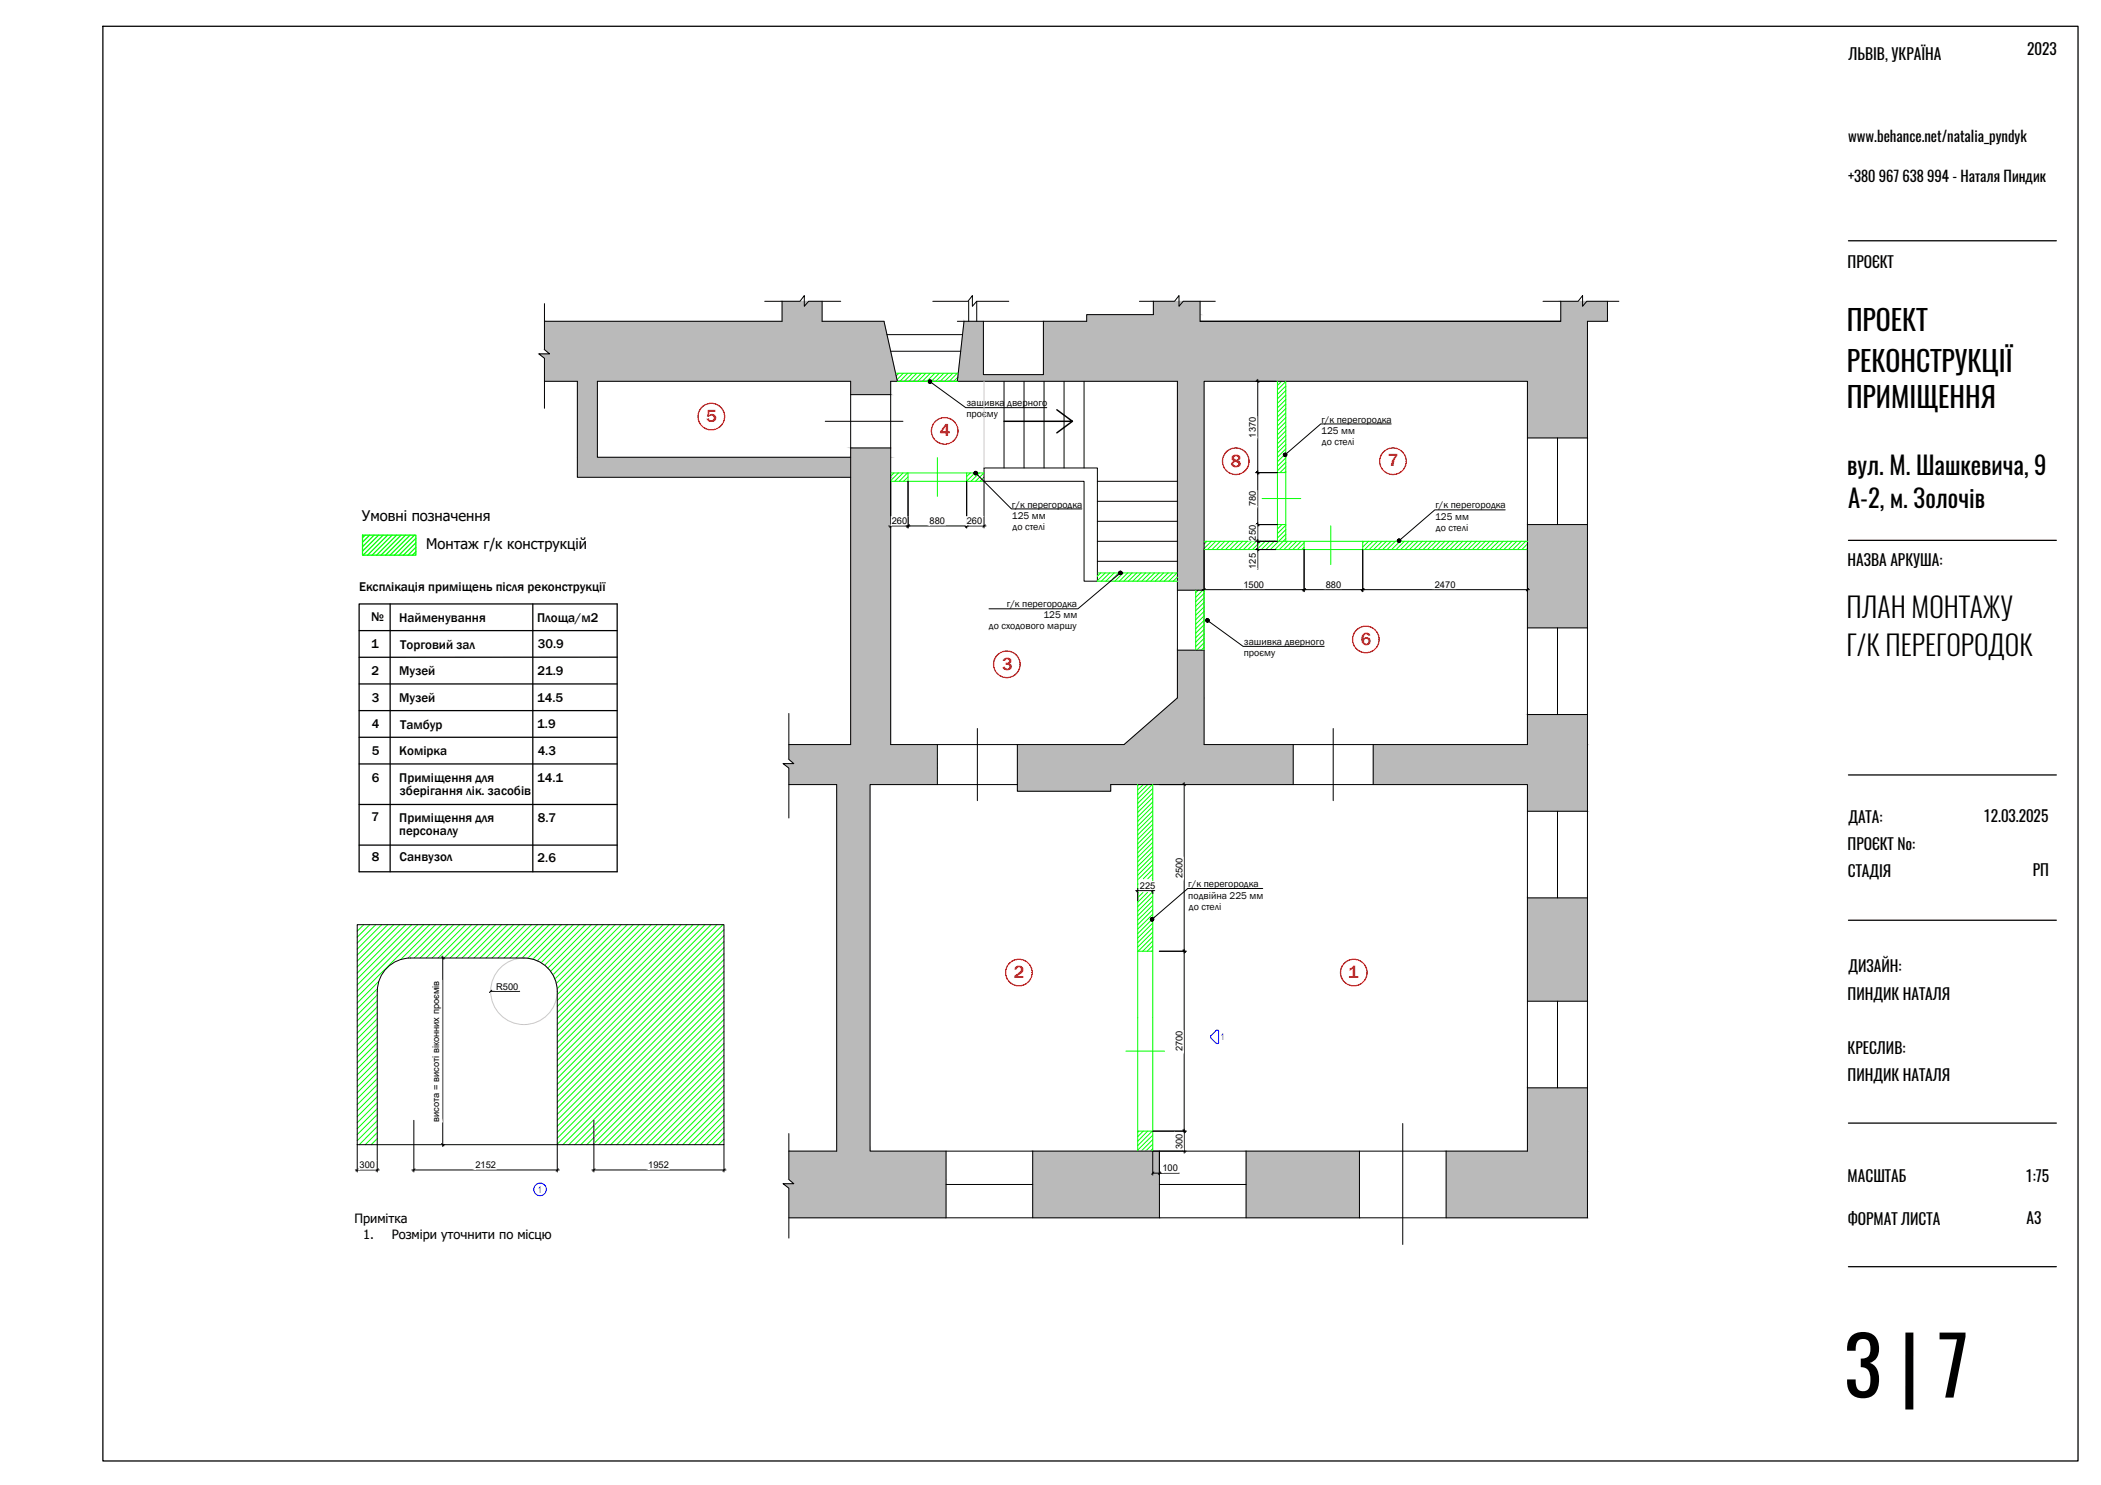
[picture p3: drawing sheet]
<svg xmlns="http://www.w3.org/2000/svg" width="420mm" height="297mm" viewBox="0 0 420 297" stroke-linecap="round" stroke-linejoin="round" font-family="sans-serif">
<!-- layer: 0 -->
<g fill="none" stroke="#0f0" stroke-width=".2">
<path d="M179.1 74.7h12.5M179.5 76.3h12M179.7 74.7l-.5 .5M180.7 74.7l-1.3 1.2M181.5 74.7l-1.5 1.6M182.5 74.7l-1.7 1.6M183.3 74.7l-1.5 1.6M184.3 74.7l-1.7 1.6M185.1 74.7l-1.6 1.6M186 74.7l-1.6 1.6M186.9 74.7l-1.6 1.6M187.8 74.7l-1.6 1.6"/>
<path d="M188.7 74.7l-1.6 1.6M189.6 74.7l-1.6 1.6M190.5 74.7l-1.6 1.6M191.4 74.7l-1.6 1.6M191.6 75.4l-.9 .9M255.5 78l1.6-1.7v32M255.5 76.3v32M256.3 76.3l-.8 .8M257.1 77.2l-1.6 1.7M257.1 78.1l-1.6 1.7M257.1 79l-1.6 1.7M257.1 79.9l-1.6 1.7"/>
<path d="M178.1 96.3h18.7M178.1 94.6h18.7M178.8 94.6l-.7 .7M179.7 94.6l-1.6 1.5M180.6 94.6l-1.7 1.7M181.5 94.6l-1.7 1.7M181.6 95.4l-.9 .9M181.6 94.6v1.7M187.5 91.5v7.8M193.3 94.6v1.7M194.1 94.6l-.8 .7M194.9 94.6l-1.6 1.6"/>
<path d="M195.9 94.6l-1.7 1.7M196.7 94.6l-1.6 1.7M196.8 95.4l-.8 .9M252.4 99.7h7.7M255.5 94.5h1.6M257.1 80.8l-1.6 1.7M257.1 81.7l-1.6 1.7M257.1 82.6l-1.6 1.7M257.1 83.5l-1.6 1.7M257.1 84.4l-1.6 1.7M257.1 85.3l-1.6 1.7M257.1 86.2l-1.6 1.7"/>
<path d="M257.1 87.1l-1.6 1.7M257.1 88l-1.6 1.7M257.1 88.9l-1.6 1.7M257.1 89.8l-1.6 1.7M257.1 90.7l-1.6 1.7M257.1 91.6l-1.6 1.6M257.1 92.5l-1.6 1.7M257.1 93.4l-1.1 1.1M257.1 94.3l-.2 .2M219.5 116.3h16M219.5 114.6h16M220.1 114.6l-.6 .7"/>
<path d="M221 114.6l-1.5 1.5M221.9 114.6l-1.7 1.7M222.8 114.6l-1.7 1.7M223.7 114.6l-1.7 1.7M224.6 114.6l-1.7 1.7M225.5 114.6l-1.7 1.7M226.4 114.6l-1.7 1.7M227.3 114.6l-1.7 1.7M228.2 114.6l-1.7 1.7M229.1 114.6l-1.7 1.7M230 114.6l-1.7 1.7M230.9 114.6l-1.7 1.7"/>
<path d="M231.8 114.6l-1.7 1.7M232.7 114.6l-1.7 1.7M233.6 114.6l-1.7 1.7M234.5 114.6l-1.7 1.7M235.4 114.6l-1.7 1.7M235.5 115.4l-.9 .9M239.1 118.1v12M239.6 118.1l-.5 .5M240.5 118.1l-1.4 1.4M240.8 119.6l-1.7 1.7M240.8 118.7l-1.7 1.7M240.8 108.3h64.7"/>
<path d="M240.8 109.9h64.7M240.8 118.1v12M241.3 108.3l-.5 .5M242.3 108.3l-1.5 1.4M243.1 108.3l-1.6 1.6M244 108.3l-1.6 1.6M244.9 108.3l-1.6 1.6M245.8 108.3l-1.6 1.6M246.7 108.3l-1.6 1.6M247.6 108.3l-1.6 1.6M248.5 108.3l-1.6 1.6M249.4 108.3l-1.6 1.6"/>
<path d="M250.3 108.3l-1.6 1.6M251.2 108.3l-1.6 1.6M252.1 108.3l-1.6 1.6M253 108.3l-1.6 1.6M253.9 108.3l-1.7 1.6M254.8 108.3l-1.6 1.6M255.5 104.9h1.6M256.3 104.9l-.8 .9M257.1 106.9l-3.1 3M257.1 107.7l-2.1 2.2M257.1 105.1l-1.6 1.6M257.1 105.9l-1.6 1.7"/>
<path d="M257.5 108.3l-1.7 1.6M258.4 108.3l-1.6 1.6M259.3 108.3l-1.7 1.6M260.2 108.3l-1.7 1.6M260.8 108.6l-1.4 1.3M260.8 109.5l-.5 .4M260.8 108.3v1.6M266.1 105.2v7.7M272.5 108.3v1.6M272.8 108.3l-.3 .2M273.7 108.3l-1.2 1.1M274.6 108.3l-1.7 1.6"/>
<path d="M275.5 108.3l-1.7 1.6M276.4 108.3l-1.7 1.6M277.3 108.3l-1.7 1.6M278.2 108.3l-1.7 1.6M279.1 108.3l-1.7 1.6M280 108.3l-1.7 1.6M280.9 108.3l-1.7 1.6M281.7 108.3l-1.6 1.6M282.7 108.3l-1.7 1.6M283.5 108.3l-1.6 1.6M284.5 108.3l-1.7 1.6M285.3 108.3l-1.6 1.6"/>
<path d="M286.2 108.3l-1.6 1.6M287.1 108.3l-1.6 1.6M288 108.3l-1.6 1.6M288.9 108.3l-1.6 1.6M289.8 108.3l-1.6 1.6M290.7 108.3l-1.6 1.6M291.6 108.3l-1.6 1.6M292.5 108.3l-1.6 1.6M293.4 108.3l-1.6 1.6M294.3 108.3l-1.6 1.6M295.2 108.3l-1.6 1.6M296.1 108.3l-1.7 1.6"/>
<path d="M297 108.3l-1.6 1.6M297.9 108.3l-1.7 1.6M298.8 108.3l-1.6 1.6M299.7 108.3l-1.7 1.6M300.6 108.3l-1.6 1.6M301.5 108.3l-1.7 1.6M302.4 108.3l-1.7 1.6M303.3 108.3l-1.7 1.6M304.2 108.3l-1.7 1.6M305.1 108.3l-1.7 1.6M305.5 108.8l-1.2 1.1M305.5 109.7l-.3 .2"/>
<path d="M240.8 120.5l-1.7 1.7M240.8 122.3l-1.7 1.7M240.8 121.4l-1.7 1.6M240.8 123.2l-1.7 1.6M240.8 124.1l-1.7 1.7M240.8 125l-1.7 1.6M240.8 125.9l-1.7 1.7M240.8 126.8l-1.7 1.6M240.8 127.7l-1.7 1.6M240.8 128.6l-1.5 1.5M240.8 129.5l-.6 .6M227.5 156.9v73.4"/>
<path d="M227.7 156.9l-.2 .2M228.6 156.9l-1.1 1.1M229.5 156.9l-2 2M230.4 156.9l-2.9 2.9M230.5 157.7l-3 3M230.5 158.6l-3 3M230.5 159.5l-3 3M230.5 156.9v73.4M227.6 175.9l-.1 .1M227.6 176.8l-.1 .1M227.6 177.7l-.1 .1M227.7 178.5l-.2 .2"/>
<path d="M228.6 178.5l-1.1 1.1M229.5 178.5l-2 2M230.4 178.5l-2.9 2.9M230.5 160.4l-3 3M230.5 161.3l-3 3M230.5 162.2l-3 3M230.5 163.1l-3 3M230.5 164l-3 3M230.5 164.9l-3 3M230.5 165.8l-3 3M230.5 166.7l-3 3M230.5 167.6l-3 3"/>
<path d="M230.5 168.5l-3 3M230.5 169.4l-3 3M230.5 170.3l-3 3M230.5 171.2l-3 3M230.5 172.1l-3 3M230.5 173l-2.8 2.8M230.5 173.9l-1.9 1.9M230.5 174.8l-1 1M230.5 175.7l-.1 .1M230.5 179.3l-3 3M71.5 185h-.1M72.7 185l-1.3 1.3"/>
<path d="M73.9 185l-2.5 2.5M75.1 185l-3.7 3.6M75.4 199l-4 4M75.5 197.8l-4.1 4M75.7 196.3l-4.3 4.3M76.3 185l-4.9 4.9M77.5 185l-6.1 6M78.7 185l-7.3 7.2M79.9 185l-8.5 8.4M81.1 185l-9.7 9.6M82.3 185l-10.9 10.8M83.5 185l-12.1 12"/>
<path d="M84.7 185l-13.3 13.2M85.9 185l-14.5 14.4M87.1 185l-7 6.9M88.3 185l-6.7 6.7M89.5 185l-6.7 6.6M90.7 185l-6.7 6.6M91.9 185l-6.7 6.6M93.1 185l-6.7 6.6M94.3 185l-6.7 6.6M95.5 185l-6.7 6.6M96.7 185l-6.7 6.6M97.9 185l-6.7 6.6"/>
<path d="M99.1 185l-6.7 6.6M100.3 185l-6.7 6.6M101.5 185l-6.7 6.6M102.7 185l-6.7 6.6M103.9 185l-6.7 6.6M105.1 185l-6.7 6.6M106.3 185l-6.7 6.6M107.5 185l-6.7 6.6M108.7 185l-6.7 6.6M109.9 185l-6.7 6.6M111.1 185l-6.7 6.6M112.2 185l-6.7 6.7"/>
<path d="M113.5 185l-6.9 6.9M114.6 185l-7.2 7.2M115.8 185l-7.6 7.6M117.1 185l-8.2 8.1M118.2 185l-8.6 8.6M119.4 185l-9.3 9.3M120.6 185l-10 10M121.8 185l-10.8 10.8M123 185l-11.7 11.7M124.2 185l-12.8 12.8M125.4 185l-14 13.9M126.6 185l-15.2 15.1"/>
<path d="M127.8 185l-16.4 16.3M129 185l-17.6 17.5M130.2 185l-18.8 18.7M131.4 185l-20 19.9M132.6 185l-21.2 21.1M133.8 185l-22.4 22.3M135 185l-23.6 23.5M136.2 185l-24.8 24.7M137.4 185l-26 25.9M138.6 185l-27.2 27.1M139.8 185l-28.4 28.3M141 185l-29.6 29.5"/>
<path d="M142.2 185l-30.8 30.7M143.4 185l-32 31.9M144.6 185l-33.2 33.1M144.8 186l-33.4 33.3M144.8 187.2l-33.4 33.3M144.8 188.3l-33.4 33.4M144.8 189.6l-33.4 33.3M144.8 190.7l-33.4 33.4M144.8 191.9l-33.4 33.4M144.8 193.1l-33.4 33.4M144.8 194.3l-33.4 33.4M144.8 195.5l-33.4 33.4"/>
<path d="M144.8 196.7l-32.2 32.3M144.8 197.9l-31.1 31.1M144.8 199.1l-29.8 29.9M227.5 190.3h3M230.5 180.2l-3 3M230.5 181.1l-3 3M230.5 182l-3 3M230.5 182.9l-3 3M230.5 183.8l-3 3M230.5 184.6l-3 3M230.5 185.6l-3 3M230.5 186.4l-3 3"/>
<path d="M230.5 187.4l-2.9 2.9M230.5 188.2l-2 2.1M230.5 189.2l-1.1 1.1M230.5 190l-.2 .3M75.4 200.2l-4 4M75.4 201.4l-4 4M75.4 202.6l-4 4M75.4 203.8l-4 4M75.4 205l-4 4M75.4 206.2l-4 4M75.4 207.4l-4 4M75.4 208.6l-4 4"/>
<path d="M75.4 209.8l-4 4M75.4 211l-4 4M75.4 212.2l-4 4M75.4 213.4l-4 4M75.4 214.6l-4 4M75.4 215.8l-4 4M75.4 217l-4 4M75.4 218.2l-4 4M75.4 219.4l-4 4M144.8 200.3l-28.7 28.7M144.8 201.5l-27.5 27.5M144.8 202.7l-26.3 26.3"/>
<path d="M144.8 203.9l-25.1 25.1M144.8 205.1l-23.9 23.9M144.8 206.3l-22.7 22.7M144.8 207.5l-21.5 21.5M144.8 208.7l-20.3 20.3M144.8 209.9l-19.1 19.1M144.8 211.1l-17.9 17.9M144.8 212.3l-16.7 16.7M144.8 213.5l-15.5 15.5M144.8 214.7l-14.3 14.3M144.8 215.9l-13.1 13.1M144.8 217.1l-11.9 11.9"/>
<path d="M144.8 218.3l-10.7 10.7M144.8 219.5l-9.5 9.5M225.1 210.3h7.8M75.4 220.6l-4 4M75.4 221.8l-4 4M75.4 223l-4 4M75.4 224.2l-4 4M75.4 225.3l-3.6 3.7M75.4 226.6l-2.4 2.4M75.4 227.8l-1.2 1.2M75.4 228.9v.1M144.8 221.9l-7.1 7.1"/>
<path d="M144.8 220.7l-8.3 8.3M144.8 223.1l-5.9 5.9M144.8 224.3l-4.7 4.7M144.8 225.5l-3.5 3.5M144.8 226.7l-2.3 2.3M144.8 227.9l-1.1 1.1M227.5 226.3h3M227.7 226.3l-.2 .2M228.6 226.3l-1.1 1.1M229.5 226.3l-2 2M230.4 226.3l-2.9 2.9M230.5 227.1l-3 2.9"/>
<path d="M230.5 228l-2.3 2.3M230.5 228.9l-1.4 1.4M230.5 229.8l-.5 .5"/>
</g>
<g fill="none" stroke="#0f0" stroke-width=".25">
<path d="M72.5 107h10.7v4h-10.7zM73 107l-.5 .6M73.9 107l-1.4 1.4M74.8 107l-2.3 2.4M75.7 107l-3.2 3.2M76.6 107l-4 4M77.5 107l-4 4M78.4 107l-4 4M79.3 107l-4 4M80.2 107l-4 4M81.1 107l-4 4M82 107l-4 4"/>
<path d="M82.9 107l-4 4M83.2 107.7l-3.4 3.3M83.2 108.6l-2.5 2.4M83.2 109.5l-1.6 1.5M83.2 110.3l-.7 .7"/>
</g>
<g fill="#bababa" stroke="#bababa" stroke-width=".2">
<path d="M230.7 60.3l9.3 2.6v-2.6zM230.7 60.3l9.3 2.6h-9.3z"/>
<path d="M312.1 60.3l9.4 4v-4zM312.1 60.3l9.4 4h-9.4z"/>
<path d="M217.3 62.9l22.7 1.4v-1.4zM217.3 62.9l22.7 1.4h-22.7z"/>
<path d="M156.4 60.3l8 4v-4zM156.4 60.3l8 4h-8z"/>
<path d="M108.9 64.3l69.2 5.6-1.3-5.6zM108.9 64.3l69.2 5.6h-69.2z"/>
<path d="M108.9 69.9l69.3 .9-.1-.9zM108.9 69.9l69.3 .9h-68.3z"/>
<path d="M107.8 70.8l70.6 .9-.2-.9zM107.8 70.8l70.6 .9h-69.5z"/>
<path d="M208.7 64.3l108.8 10.6v-10.6zM208.7 64.3l108.8 10.6h-108.8z"/>
<path d="M192.8 64.3l3.9 10.6v-10.6zM192.8 64.3l3.9 10.6h-5.1z"/>
<path d="M191.6 74.9l125.9 1.4v-1.4zM191.6 74.9l125.9 1.4h-126z"/>
<path d="M108.9 71.7l70.6 4.6-1.1-4.6zM108.9 71.7l70.6 4.6h-70.6z"/>
<path d="M170.1 76.3l8 2.6v-2.6zM170.1 76.3l8 2.6h-8z"/>
<path d="M305.5 76.3l12 11.3v-11.3zM305.5 76.3l12 11.3h-12z"/>
<path d="M170.1 89.6l8 1.9v-1.9zM170.1 89.6l8 1.9h-8z"/>
<path d="M115.5 76.3l4 15.2v-15.2zM115.5 76.3l4 15.2h-4z"/>
<path d="M170.1 91.5l8 4v-4zM170.1 91.5l8 4h-8z"/>
<path d="M115.5 91.5l54.6 4v-4zM115.5 91.5l54.6 4h-54.6z"/>
<path d="M235.5 76.3l5.3 41.8v-41.8zM235.5 76.3l5.3 41.8h-5.3z"/>
<path d="M305.5 104.9l12 20.7v-20.7zM305.5 104.9l12 20.7h-12z"/>
<path d="M235.5 130.1l5.3 9.5v-9.5zM235.5 130.1l5.3 9.5h-5.3z"/>
<path d="M305.5 142.9l12 6v-6zM305.5 142.9l12 6h-12z"/>
<path d="M235.5 139.6l5.3 9.3v-9.3zM224.8 148.9l10.7-9.3 5.3 9.3z"/>
<path d="M170.1 95.5l8 53.4v-53.4zM170.1 95.5l8 53.4h-8z"/>
<path d="M157.8 148.9l29.7 3v-3zM157.8 148.9l29.7 3h-29.7z"/>
<path d="M157.8 151.9l29.7 .8v-.8zM157.8 151.9l29.7 .8h-28.8z"/>
<path d="M156.6 152.7l30.9 .9v-.9zM156.6 152.7l30.9 .9h-29.7z"/>
<path d="M274.6 148.9l42.9 8v-8zM274.6 148.9l42.9 8h-42.9z"/>
<path d="M203.5 148.9l55.1 8v-8zM203.5 148.9l55.1 8h-55.1z"/>
<path d="M157.8 153.6l29.7 3.3v-3.3zM157.8 153.6l29.7 3.3h-29.7z"/>
<path d="M203.5 156.9l18.6 1.4v-1.4zM203.5 156.9l18.6 1.4h-18.6z"/>
<path d="M305.5 156.9l12 5.4v-5.4zM305.5 156.9l12 5.4h-12z"/>
<path d="M305.5 179.6l12 20.7v-20.7zM305.5 179.6l12 20.7h-12z"/>
<path d="M305.5 217.6l12 12.7v-12.7zM305.5 217.6l12 12.7h-12z"/>
<path d="M167.3 156.9l6.7 73.4v-73.4zM167.3 156.9l6.7 73.4h-6.7z"/>
<path d="M157.8 230.3l31.4 5.6v-5.6zM157.8 230.3l31.4 5.6h-31.4z"/>
<path d="M157.8 235.9l31.4 .9v-.9zM157.8 235.9l31.4 .9h-30.5z"/>
<path d="M156.6 236.8l32.6 .9v-.9zM156.6 236.8l32.6 .9h-31.4z"/>
<path d="M289.2 230.3l28.3 13.3v-13.3zM289.2 230.3l28.3 13.3h-28.3z"/>
<path d="M249.2 230.3l22.7 13.3v-13.3zM249.2 230.3l22.7 13.3h-22.7z"/>
<path d="M206.5 230.3l25.4 13.3v-13.3zM206.5 230.3l25.4 13.3h-25.4z"/>
<path d="M157.8 237.7l31.4 5.9v-5.9zM157.8 237.7l31.4 5.9h-31.4z"/>
</g>
<g fill="none" stroke="#000" stroke-width=".2">
<path d="M108.9 76.3h6.6v19.2h54.6M108.9 60.7v9.2l1 .9h-2.1l1.1 .9v10M152.9 60.3h7.1l.8-1.2v2.2l.9-1h6.4M156.4 60.3v4h-47.5M164.4 60.3v4h12.4l2.7 12M170.1 78.9h8.1M177.4 66.9h15.1M178.1 76.3h57.4v63.3l-10.7 9.3h-46.7zM178.1 70.3h14M186.2 76.5l6.9 5h16.2M186.5 60.3h7.1l.9-1.2v2.2l.8-1h6.4M192.8 64.3l-1.3 12"/>
<path d="M193.7 60.3v4M195.3 60.3v4M196.7 64.3v10.6h12v-10.6M200.8 76.3v17.3M204.8 76.3v17.3M208.8 76.3v17.3M212.8 76.3v17.3M216.8 76.3v17.3M227.9 60.3h7l.9-1.2v2.2l.8-1h6.4M230.7 60.3v2.6h-13.4v1.4h-25.8M240 60.3v4h72.1v-4M240 64.3h72.1"/>
<path d="M240.8 76.3h64.7v72.6h-64.7zM251.3 76l.5 .5M308.6 60.3h7l.9-1.2v2.2l.8-1h6.4M321.5 60.3v4h-4v179.3h-159.7M165 84.3h15.6M170.1 91.5h-50.6v-15.2h50.6v72.6h-12.3M170.1 89.6h8.1M195.3 94.9l7 6.9h14M196.8 93.6h22.7v22.7h-2.7v-20h-20zM219.5 96.3h16M251.3 94.3l.5 .5M278.2 84.8h-14.1l-6.9 6"/>
<path d="M305.5 87.6h12M311.5 87.6v17.3M178.4 105l-.5 .4M181.8 105l-.4 .4M193.5 105l-.4 .4M197 105l-.4 .4M219.5 100.3h16M219.5 104.3h16M219.5 108.3h16M219.5 112.3h16M223.8 114.8l-8.2 7h-17.8M235.5 118.1h5.3"/>
<path d="M241 117.7l-.4 .5M251.3 104.7l.5 .5M251.3 108l.5 .5M251.3 109.7l.5 .5M261 117.7l-.4 .5M272.8 117.7l-.5 .5M301 102h-14.1l-6.9 5.9M305.5 104.9h12M305.7 117.7l-.5 .5M235.5 130.1h5.3M241.7 124.3l6.9 5h16.2M305.5 125.6h12"/>
<path d="M311.5 125.6v17.3M157.8 142.7v9.2l.9 .8h-2.1l1.2 .9v10M157.8 156.9h9.5v73.4h-9.5M174 156.9h29.5v1.4h18.6v-1.4h83.4v73.4h-131.5zM187.5 148.9v8M195.5 145.7v14.5M203.5 148.9v8M236.6 156.7l.4 .5M258.6 148.9v8M266.6 145.7v14.5M274.6 148.9v8M305.5 142.9h12"/>
<path d="M227.8 177.9l-.5 .5M230.8 177.9l-.5 .5M252.5 177.7h-15l-6.9 6M305.5 162.3h12M305.5 179.6h12M311.5 162.3v17.3M71.4 185h73.4v44h-73.4zM88.3 191.4l.5 .5M98.3 198.1l-.4 .4M236.6 190l.4 .5M305.5 200.3h12M305.5 217.6h12"/>
<path d="M311.5 200.3v17.3M71.7 233.8l-.5 .5M75.4 229l.1-30.7a6.7 6.7 0 0 1 6.6-6.7h22.7a6.7 6.7 0 0 1 6.6 6.7v30.7M75.7 233.8l-.5 .5M83 233.8l-.5 .5M88.3 228.7l.5 .5M111.7 233.8l-.5 .5M119 233.8l-.5 .5M145 233.8l-.5 .5M157.8 226.7v9.2l.9 .9h-2.1l1.2 .9v10M189.2 236.9h17.3M189.2 230.3v13.3"/>
<path d="M206.5 230.3v13.3M230.8 234.4l-.5 .5M231.9 230.3v13.3M231.9 236.9h17.3M232.1 234.4l-.5 .5M236.6 226l.4 .5M236.6 230l.4 .5M249.2 230.3v13.3M271.9 230.3v13.3M280.5 224.7v24.2M289.2 230.3v13.3"/>
</g>
<path d="M211.3 82l3.2 2.3h-13.7M214.5 84.3l-3.2 2.3" fill="none" stroke="#000" stroke-width=".3"/>
<path d="M20.6 5.3h395v286.9h-395zM71.8 120.8h51.6v53.6h-51.6zM71.8 126.1h51.6M71.8 136.8h51.6M78 120.8v53.6M106.6 120.8v53.6M123.4 131.5h-51.6M71.8 142.1h51.6M71.8 147.5h51.6M71.8 152.8h51.6M71.8 160.9h51.6M71.8 169h51.6" fill="none" stroke="#000" stroke-width=".25"/>
<g fill="none" stroke="#f00" stroke-width=".25">
<circle cx="142.3" cy="83.3" r="2.66"/>
<circle cx="188.9" cy="86.2" r="2.66"/>
<circle cx="247.1" cy="92.3" r="2.66"/>
<circle cx="278.6" cy="92.3" r="2.66"/>
<circle cx="201.3" cy="132.9" r="2.66"/>
<circle cx="273.1" cy="127.9" r="2.66"/>
<circle cx="203.8" cy="194.5" r="2.66"/>
<circle cx="270.7" cy="194.5" r="2.66"/>
</g>
<!-- layer: ds_text -->
<g fill="none" stroke="#000" stroke-width=".2">
<path d="M251.1 76.3h4.1M251.5 75.9v32.8M178.1 96.3v9.3M181.6 96.3v9.3M193.3 96.3v9.3M196.8 96.3v9.3M251.1 94.5h4.3M177.7 105.2h19.5M240.4 117.9h65.5M240.8 109.9v8.4M251.1 104.9h4.3M251.1 108.3h4.3"/>
<path d="M251.1 109.9h4.1M251.5 107.9v6M260.8 109.9v8.4M272.5 109.9v8.4M305.5 109.9v8.4M231.8 156.9h5.4M236.8 156.5v74.2M227.1 178.1h3.8M227.5 177.7v2.6M230.5 177.7v1M88.5 191.6h.4M88.5 191.2v38.1"/>
<path d="M98.1 198.3h5.8M231.8 190.3h5.4M71.1 234h4.7M71.4 229v5.4M75.4 229v5.4M82.4 234h29.4M82.8 224.1v10.3M88.5 229h.4M111.4 229v5.4M118.4 234h26.8M118.8 224.1v10.3M144.8 229v5.4"/>
<path d="M230.5 226.3h6.7M230.5 234.7h5.3M231.9 230.3v4.8M237.2 230.3h-6.7v4.8"/>
</g>
<g fill="#fff" stroke="#fff" stroke-width=".2">
<path d="M235 206.1v4.3h1.6zM235 206.1h1.6v4.3z"/>
<path d="M235 171.5v4.2h1.6zM235 171.5h1.6v4.2z"/>
<path d="M227.9 176.3v1.6l3.2-1.6zM227.9 177.9l3.2-1.6v1.6z"/>
<path d="M249.7 83.3v4.2h1.6zM249.7 83.3h1.6v4.2z"/>
<path d="M249.7 98.1v3.2h1.6zM249.7 98.1h1.6v3.2z"/>
<path d="M249.7 105v3.2h1.6zM249.7 105h1.6v3.2z"/>
<path d="M249.7 110.6v3.1h1.6zM249.7 110.6h1.6v3.1z"/>
<path d="M248.7 116.1v1.6l4.2-1.6zM248.7 117.7l4.2-1.6v1.6z"/>
<path d="M265 116.1v1.6l3.3-1.6zM265 117.7l3.3-1.6v1.6z"/>
<path d="M286.9 116.1v1.6l4.2-1.6zM286.9 117.7l4.2-1.6v1.6z"/>
<path d="M178.2 103.4v1.6l3.3-1.6zM178.2 105l3.3-1.6v1.6z"/>
<path d="M185.8 103.4v1.6l3.3-1.6zM185.8 105l3.3-1.6v1.6z"/>
<path d="M193.3 103.4v1.6l3.2-1.6zM193.3 105l3.2-1.6v1.6z"/>
<path d="M86.4 196.1v28.4h1.9zM86.4 196.1h1.9v28.4z"/>
<path d="M71.8 232.2v1.6l3.3-1.6zM71.8 233.8l3.3-1.6v1.6z"/>
<path d="M95 232.2v1.6l4.2-1.6zM95 233.8l4.2-1.6v1.6z"/>
<path d="M129.7 232.2v1.6l4.1-1.6zM129.7 233.8l4.1-1.6v1.6z"/>
<path d="M99.3 196.5v1.6l4.4-1.6zM99.3 198.1l4.4-1.6v1.6z"/>
<path d="M232.5 232.8v1.7l3.1-1.7zM232.5 234.5l3.1-1.7v1.7z"/>
<path d="M235 226.7v3.2h1.6zM235 226.7h1.6v3.2z"/>
</g>
<!-- layer: 3 -->
<path d="M242.1 207.6l1.1 1.1a.29 .29 0 0 0 .3 0 .29 .29 0 0 0 .2-.2M242.1 207.2v.4M243.7 206.3v2.2M243.7 206.3a.29 .29 0 0 0-.2-.3 .29 .29 0 0 0-.3 .1l-1.1 1.1" fill="none" stroke="#00f" stroke-width=".2"/>
<!-- layer: 0 -->
<circle cx="108" cy="237.9" r="1.26" fill="none" stroke="#00f" stroke-width=".2"/>
<g fill="#000" stroke="#000" stroke-width=".2">
<path d="M185.7 76.1v.2h.3zM185.7 76.3h.3l-.3 .2zM185.7 76.5l.1 .1 .2-.3z"/>
<path d="M186 76.3l-.2 .3 .1 .1zM186 76.3l.1 .4h-.2zM186 76.3l.1 .4 .1-.2z"/>
<path d="M186 76v.3l.2-.2zM185.8 76h.2v.3zM185.7 76.1l.3 .2-.2-.3z"/>
<path d="M186 76.3l.2 .2 .1-.1zM186 76.3l.3-.1v.2zM186.2 76.1l-.2 .2 .3-.1z"/>
<path d="M194.9 94.4l-.1 .1 .3 .1zM194.8 94.5l.3 .1-.3 .1zM194.8 94.7l.1 .2 .2-.3z"/>
<path d="M195.1 94.6l-.2 .3 .1 .1zM195.1 94.6l.1 .4h-.2zM195.1 94.6l.1 .4 .1-.1z"/>
<path d="M195.1 94.6l.2 .3 .2-.2zM195.1 94.6l.4-.1v.2zM195.1 94.6l.4-.1-.2-.1z"/>
<path d="M195.2 94.3l-.1 .3 .2-.2zM195 94.3h.2l-.1 .3zM194.9 94.4l.2 .2-.1-.3z"/>
<path d="M256.7 91.2l.2 .1 .1-.3zM257 91v.3h-.1zM257 91v.3l.2-.1z"/>
<path d="M256.8 90.7l-.1 .2 .3 .1zM256.7 90.9l.3 .1h-.3zM256.7 91v.2l.3-.2z"/>
<path d="M257 91l.2 .2 .1-.1zM257 91l.3-.1v.2zM257 91l.3-.1-.1-.1z"/>
<path d="M257.1 90.7l-.1 .3 .2-.2zM256.9 90.7h.2l-.1 .3zM256.8 90.7l.2 .3-.1-.3z"/>
<path d="M223.8 114.8l.1 .1 .2-.3zM224.1 114.6v.3h-.2zM224.1 114.6v.3h.2z"/>
<path d="M223.8 114.3v.2l.3 .1zM223.8 114.5l.3 .1-.4 .1zM223.7 114.7l.1 .1 .3-.2z"/>
<path d="M224.1 114.6l.2 .3 .1-.2zM224.1 114.6l.3-.1v.2zM224.1 114.6l.3-.1-.1-.1z"/>
<path d="M224.2 114.3l-.1 .3 .2-.2zM224 114.3h.2l-.1 .3zM223.8 114.3l.3 .3-.1-.3z"/>
<path d="M279.5 108.4l.2 .1 .1-.4zM279.8 108.1v.4h-.1zM279.8 108.1v.4l.2-.1z"/>
<path d="M279.6 107.9l-.1 .1 .3 .1zM279.5 108l.3 .1-.3 .1zM279.5 108.2v.2l.3-.3z"/>
<path d="M279.8 108.1l.2 .3 .1-.1zM279.8 108.1h.3v.2zM279.8 108.1h.3l-.1-.2z"/>
<path d="M279.9 107.9l-.1 .2 .2-.2zM279.7 107.8l.2 .1-.1 .2zM279.6 107.9l.2 .2-.1-.3z"/>
<path d="M241.2 123.9l-.1 .2h.4zM241.1 124.1h.4l-.3 .1zM241.2 124.2l.1 .2 .2-.3z"/>
<path d="M241.5 124.1l-.2 .3h.1zM241.5 124.1l.1 .3h-.2zM241.5 124.1l.1 .3 .1-.1z"/>
<path d="M241.5 123.8v.3l.2-.3zM241.3 123.8h.2v.3zM241.2 123.9l.3 .2-.2-.3z"/>
<path d="M241.5 124.1l.2 .2 .1-.2zM241.5 124.1l.3-.1v.1zM241.7 123.8l-.2 .3 .3-.1z"/>
<path d="M230.1 184.1l.2 .1 .1-.3zM230.4 183.9v.3h-.1zM230.4 183.9v.3l.2-.1z"/>
<path d="M230.2 183.6l-.1 .2 .3 .1zM230.1 183.8l.3 .1h-.3zM230.1 183.9v.2l.3-.2z"/>
<path d="M230.4 183.9l.2 .2 .1-.1zM230.4 183.9l.3-.1v.2zM230.4 183.9l.3-.1-.1-.1z"/>
<path d="M230.5 183.6l-.1 .3 .2-.2zM230.3 183.6h.2l-.1 .3zM230.2 183.6l.2 .3-.1-.3z"/>
</g>
<g fill="none" stroke="#c7c8ca" stroke-width=".2">
<path d="M196.8 76.3v17.3M219.5 116.3h16"/>
<circle cx="104.8" cy="198.3" r="6.7"/>
</g>
<!-- layer: ds_heavy -->
<path d="M369.7 48.2h41.5M369.7 108.1h41.5M369.7 155h41.5M369.7 184.1h41.5M369.7 224.6h41.5M369.7 253.4h41.5" fill="none" stroke="#000" stroke-width=".25"/>
<text font-size="16.1" x="368.7" y="279.6">3 | 7</text>
<g font-size="5.6">
<text x="369.3" y="66.1">ПРОЕКТ</text>
<text x="369.3" y="74.4">РЕКОНСТРУКЦІЇ</text>
<text x="369.3" y="81.7">ПРИМІЩЕННЯ</text>
</g>
<g font-size="5.5">
<text x="369.3" y="123.6">ПЛАН МОНТАЖУ</text>
<text x="369.3" y="131.2">Г/К ПЕРЕГОРОДОК</text>
</g>
<g font-size="4.9">
<text x="369.4" y="95">вул. М. Шашкевича, 9</text>
<text x="369.6" y="101.7">А-2, м. Золочів</text>
</g>
<g font-size="3.6" fill="#f00">
<text x="141.2" y="84.4">5</text>
<text x="187.9" y="87.3">4</text>
<text x="246.2" y="93.4">8</text>
<text x="277.5" y="93.3">7</text>
<text x="272.1" y="129">6</text>
<text x="200.4" y="134">3</text>
<text x="202.7" y="195.6">2</text>
<text x="269.6" y="195.6">1</text>
</g>
<g font-size="3.1">
<text x="405.4" y="11">2023</text>
<text x="369.7" y="12.1">ЛЬВІВ, УКРАЇНА</text>
<text x="369.5" y="53.6">ПРОЄКТ</text>
<text x="369.5" y="113.1">НАЗВА АРКУША:</text>
<text x="369.6" y="164.5">ДАТА:</text>
<text x="396.7" y="164.5">12.03.2025</text>
<text x="369.5" y="170">ПРОЄКТ №:</text>
<text x="369.5" y="175.4">СТАДІЯ</text>
<text x="406.5" y="175.3">РП</text>
<text x="369.6" y="194.4">ДИЗАЙН:</text>
<text x="369.5" y="200">ПИНДИК НАТАЛЯ</text>
<text x="369.5" y="210.9">КРЕСЛИВ:</text>
<text x="369.5" y="216.3">ПИНДИК НАТАЛЯ</text>
<text x="369.5" y="236.4">МАСШТАБ</text>
<text x="405.1" y="236.4">1:75</text>
<text x="369.5" y="245">ФОРМАТ ЛИСТА</text>
<text x="405.3" y="244.7">A3</text>
</g>
<g font-size="3">
<text x="369.6" y="28.5">www.behance.net/natalia_pyndyk</text>
<text x="369.6" y="36.5">+380 967 638 994 - Наталя Пиндик</text>
</g>
<g font-size="2.9">
<text x="72.4" y="104.2">Умовні позначення</text>
<text x="85.2" y="109.8">Монтаж г/к конструкцій</text>
</g>
<g font-size="2.6">
<text x="71.8" y="118.2">Експлікація приміщень після реконструкції</text>
<text x="74.3" y="124.3">№</text>
<text x="79.8" y="124.4">Найменування</text>
<text x="107.4" y="124.3">Площа/м2</text>
<text x="74.3" y="129.6">1</text>
<text x="80" y="129.8">Торговий зал</text>
<text x="107.5" y="129.7">30.9</text>
<text x="74.3" y="135">2</text>
<text x="79.8" y="135.1">Музей</text>
<text x="107.5" y="135">21.9</text>
<text x="74.4" y="140.3">3</text>
<text x="79.8" y="140.5">Музей</text>
<text x="107.4" y="140.3">14.5</text>
<text x="74.3" y="145.7">4</text>
<text x="80" y="145.8">Тамбур</text>
<text x="107.4" y="145.7">1.9</text>
<text x="74.3" y="151">5</text>
<text x="79.8" y="151.1">Комірка</text>
<text x="107.5" y="151.1">4.3</text>
<text x="74.3" y="156.3">6</text>
<text x="79.8" y="156.3">Приміщення для</text>
<text x="80" y="159.1">зберігання лік. засобів</text>
<text x="107.4" y="156.4">14.1</text>
<text x="74.3" y="164.3">7</text>
<text x="79.8" y="164.3">Приміщення для</text>
<text x="79.8" y="167">персоналу</text>
<text x="107.5" y="164.4">8.7</text>
<text x="74.4" y="172.3">8</text>
<text x="79.9" y="172.3">Санвузол</text>
<text x="107.5" y="172.4">2.6</text>
<text x="70.9" y="244.6">Примітка</text>
<text x="72.6" y="247.7">1.</text>
<text x="78.3" y="247.7">Розміри уточнити по місцю</text>
</g>
<g font-size="2">
<text x="193.3" y="83.4">проєму</text>
<text x="193.4" y="81.2">зашивка дверного</text>
<text x="264.2" y="86.8">125 мм</text>
<text x="264.2" y="84.5">г/к перегородка</text>
<text x="264.4" y="89">до стелі</text>
<text x="202.4" y="101.5">г/к перегородка</text>
<text x="287" y="101.7">г/к перегородка</text>
<text x="202.4" y="103.8">125 мм</text>
<text x="202.5" y="106">до стелі</text>
<text x="287" y="104">125 мм</text>
<text x="287.2" y="106.2">до стелі</text>
<text x="197.8" y="125.9">до сходового маршу</text>
<text x="201.3" y="121.4">г/к перегородка</text>
<text x="208.7" y="123.7">125 мм</text>
<text x="248.7" y="131.2">проєму</text>
<text x="248.8" y="128.9">зашивка дверного</text>
<text x="237.6" y="177.4">г/к перегородка</text>
<text x="237.6" y="179.7">подвійна 225 мм</text>
<text x="237.8" y="182">до стелі</text>
</g>
<g font-size="1.9">
<text x="251.2" y="87.5" transform="rotate(-90 251.2 87.5)">1370</text>
<text x="251.2" y="101.3" transform="rotate(-90 251.2 101.3)">780</text>
<text x="178.3" y="104.8">260</text>
<text x="185.9" y="104.8">880</text>
<text x="193.3" y="104.8">260</text>
<text x="251.2" y="113.8" transform="rotate(-90 251.2 113.8)">125</text>
<text x="251.2" y="108.1" transform="rotate(-90 251.2 108.1)">250</text>
<text x="248.7" y="117.6">1500</text>
<text x="265.1" y="117.6">880</text>
<text x="286.9" y="117.6">2470</text>
<text x="227.9" y="177.8">225</text>
<text x="236.5" y="175.6" transform="rotate(-90 236.5 175.6)">2500</text>
<text x="99.2" y="197.9">R500</text>
<text x="236.5" y="210.3" transform="rotate(-90 236.5 210.3)">2700</text>
<text x="87.8" y="224.5" transform="rotate(-90 87.8 224.5)">висота = висоті віконних проємів</text>
<text x="71.9" y="233.7">300</text>
<text x="95.1" y="233.7">2152</text>
<text x="129.6" y="233.7">1952</text>
<text x="236.5" y="229.8" transform="rotate(-90 236.5 229.8)">300</text>
<text x="232.5" y="234.3">100</text>
</g>
<g font-size="1.9" fill="#00f">
<text x="244.2" y="208.1">1</text>
<text x="107.6" y="238.6">1</text>
</g>
</svg>
